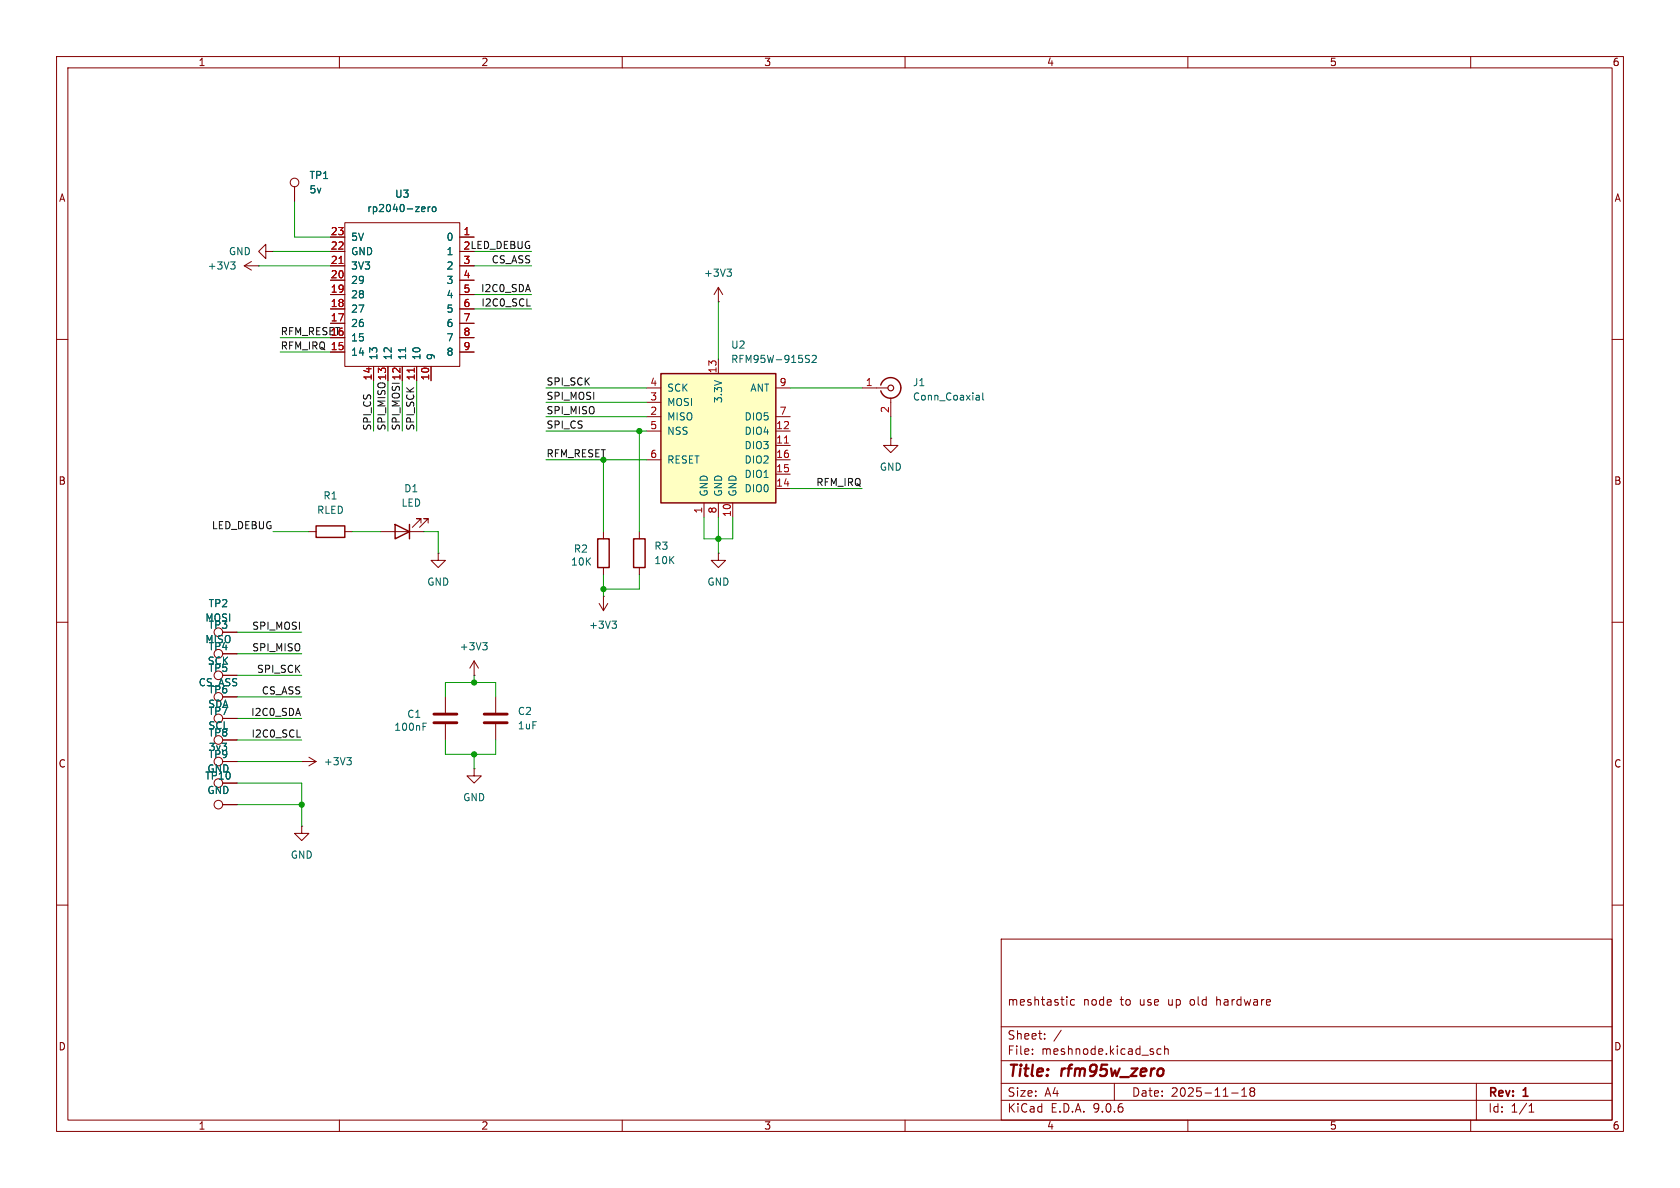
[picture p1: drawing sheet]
<svg xmlns="http://www.w3.org/2000/svg" width="297mm" height="210mm" viewBox="0 0 297 210" stroke-linecap="round" stroke-linejoin="round" font-family="sans-serif">
<g fill="none" stroke="#840000" stroke-width=".18">
<path d="M10 10h277v190h-277zM12 12h273v186h-273zM60 10v2M110 10v2M160 10v2M210 10v2M260 10v2M52.1 33v2.6M61 39.4h20.3v25.4h-20.3zM43.2 47h2.5M43.2 47l1.2 .8M44.4 46.2l-1.2 .8"/>
<path d="M45.7 47h.1M47 44.5v-1.3l-1.3 1.3 1.3 1.2v-1.2h1.3M48.3 44.5h.1M58.4 41.9h2.6M58.4 44.5h2.6M58.4 47h2.6M58.4 49.5h2.6M58.4 52.1h2.6M58.4 54.6h2.6M58.4 57.2h2.6M58.4 59.7h2.6M81.3 41.9h2.5"/>
<path d="M81.3 47h2.5M81.3 49.5h2.5M81.3 52.1h2.5M81.3 54.6h2.5M81.3 57.2h2.5M81.3 59.7h2.5M127 53.3h.1M127 50.8l-.8 1.3M127 50.8l.8 1.3M127 50.8v2.5M10 60h2M58.4 62.2h2.6"/>
<path d="M66 64.8v2.5M68.6 64.8v2.5M71.1 64.8v2.5M73.7 64.8v2.5M76.2 64.8v2.5M81.3 62.2h2.5M152.4 68.6h4.6M157.5 77.5v1.2h1.2l-1.2 1.3-1.3-1.3h1.3M157.5 77.5h.1M157.5 70.4v3.3M285 60h2M54.6 94h1.3"/>
<path d="M61 94h1.2M67.3 94h7.6M74.4 92.5v-.8h-.7h.7l-1.5 1.5M75.7 92.5v-.8h-.8h.8l-1.5 1.5M77.5 97.8v1.3h1.2l-1.2 1.2-1.3-1.2h1.3M77.5 97.8h.1M106.7 94v1.3M10 110h2M39.4 111.8h2.5M39.4 115.6h2.5M39.4 119.4h2.5M105.9 106.7l.8 1.3"/>
<path d="M106.7 105.4h.1M106.7 100.3v1.3M106.7 105.4v2.6M107.4 106.7l-.7 1.3M285 110h2M39.4 123.2h2.5M39.4 127h2.5M39.4 134.6h2.5M39.4 130.8h2.5M39.4 138.4h2.5M53.3 134.6h.1M53.3 134.6h2.6"/>
<path d="M54.6 133.9l1.3 .7M55.9 134.6l-1.3 .8M39.4 142.2h2.5M53.3 146.1v1.2h1.3l-1.3 1.3-1.2-1.3h1.2M53.3 146.1h.1M10 160h2M177 166h108v32h-108zM190 176.8l-.5-.1-.3 .3v.4l.2 .2h.6M285 160h2M60 198v2M110 198v2M160 198v2"/>
<path d="M177 194.5h108M177 191.5h108M177 187.5h108M177 181.5h108M182.5 186.3v.1M182.5 185.5v.1M184.7 183.6v.1M184.7 182.8v.1M187.6 182.1l-1.3 2M197 191.5v3M205.2 185.5l-.4-.1-.3 .3v.4l.2 .2h.5M205.9 185.5l.2-.1 .4 .1v.9"/>
<path d="M205.9 184.9v1.5M210 198v2M217.7 193.2h1.2M219.5 193.8h.9M219.5 192.7l.5-.4v1.5M221.2 192.9l-.2 .3v.5l.2 .1 .5-.1 .1-.2-.1-.4-.2-.2M221.2 192.9l-.2-.2 .2-.4 .5 .1 .1 .2-.3 .3M221.2 192.9h.3M260 198v2M261 191.5v6.5M270.3 196.6h.9M270.3 195.5l.4-.4v1.5"/>
<circle cx="52.1" cy="32.3" r=".76"/>
<circle cx="38.6" cy="115.6" r=".76"/>
<circle cx="38.6" cy="119.4" r=".76"/>
<circle cx="38.6" cy="111.8" r=".76"/>
<circle cx="38.6" cy="127" r=".76"/>
<circle cx="38.6" cy="138.4" r=".76"/>
<circle cx="38.6" cy="123.2" r=".76"/>
<circle cx="38.6" cy="134.6" r=".76"/>
<circle cx="38.6" cy="130.8" r=".76"/>
<circle cx="38.6" cy="142.2" r=".76"/>
</g>
<path d="M205.6 189.1v.7" fill="none" stroke="#840000" stroke-width=".4"/>
<path d="M155.7 68.1a1.82 1.82 0 0 1 2-1.3 1.82 1.82 0 0 1 1.6 1.8M159.3 68.6a1.81 1.81 0 0 1-1.6 1.8 1.81 1.81 0 0 1-2-1.3M55.9 93h5.1v2h-5.1zM69.8 92.7l2.6 1.3-2.6 1.3zM72.4 92.7v2.6M105.7 95.3h2v5h-2z" fill="none" stroke="#840000" stroke-width=".25"/>
<g fill="none" stroke="#006464" stroke-width=".18">
<path d="M74.7 36.6h.4v.3l-.6 .1M75.1 37.3l-.4 .1M75.7 36.6v.8M76 36.6l-.3 .2M76.5 36.7l.2-.1 .3 .1 .1 .5-.1 .1-.3 .1-.2-.1zM40.8 46.3h.8l-.5 .5M41.3 46.8l.3 .2v.3l-.3 .3M128.5 47.6h.8l-.4 .5M129.1 48.1l.2 .2v.3l-.2 .2M71.7 61.5v.7M172.7 69.9h.3l.1 .2v.6M173.1 70.7h-.4"/>
<path d="M173.1 70.2h-.4M173.7 69.5v1l.2 .2M108.2 109.8h.8l-.4 .5M108.7 110.3l.3 .2v.3l-.3 .3M61.3 133.9h.8l-.4 .5M61.9 134.4l.2 .3v.3l-.2 .2"/>
</g>
<path d="M59.9 46.6h.8M73.2 65.1v.7" fill="none" stroke="#a90000" stroke-width=".18"/>
<circle cx="157.5" cy="68.6" r=".51" fill="none" stroke="#840000" stroke-width=".2"/>
<path d="M116.8 66h20.4v22.9h-20.4z" fill="#ffffc2"/>
<path d="M116.8 66h20.4v22.9h-20.4zM112 95.3h2v5h-2z" fill="none" stroke="#840000" stroke-width=".25"/>
<g fill="none" stroke="#840000" stroke-width=".18">
<path d="M52.1 33v2.6M58.4 41.9h2.6M58.4 44.5h2.6M58.4 47h2.6M58.4 49.5h2.6M58.4 52.1h2.6M58.4 54.6h2.6M58.4 57.2h2.6M58.4 59.7h2.6M81.3 41.9h2.5M81.3 47h2.5M81.3 49.5h2.5"/>
<path d="M81.3 52.1h2.5M81.3 54.6h2.5M81.3 57.2h2.5M81.3 59.7h2.5M58.4 62.2h2.6M66 64.8v2.5M68.6 64.8v2.5M71.1 64.8v2.5M73.7 64.8v2.5M76.2 64.8v2.5M81.3 62.2h2.5M114.3 68.6h2.5"/>
<path d="M114.3 71.1h2.5M114.3 73.7h2.5M114.3 76.2h2.5M127 63.5v2.5M137.2 68.6h2.5M137.2 73.7h2.5M137.2 76.2h2.5M137.2 78.7h2.5M113 94v1.3M114.3 81.3h2.5M124.5 88.9v2.5M127 97.8v1.3h1.3l-1.3 1.2-1.3-1.2h1.3"/>
<path d="M127 97.8h.1M127 88.9v2.5M129.5 88.9v2.5M137.2 81.3h2.5M137.2 83.8h2.5M137.2 86.4h2.5M39.4 111.8h2.5M39.4 115.6h2.5M39.4 119.4h2.5M83.8 119.4h.1M83.8 116.8l-.7 1.3M83.8 116.8l.8 1.3"/>
<path d="M83.8 116.8v2.6M113 100.3v1.3M39.4 123.2h2.5M39.4 127h2.5M39.4 134.6h2.5M39.4 130.8h2.5M39.4 138.4h2.5M78.7 123.2v2.8M78.7 128v2.8M83.8 135.9v1.3h1.3l-1.3 1.2-1.3-1.2h1.3M83.8 135.9h.1M87.6 123.2v2.8"/>
<path d="M87.6 128v2.8M39.4 142.2h2.5"/>
</g>
<path d="M59.9 46.6h.8M73.2 65.1v.7M138.7 78.3h.7" fill="none" stroke="#a90000" stroke-width=".18"/>
<g fill="none" stroke="#006464" stroke-width=".18">
<path d="M74.7 36.6h.4v.3l-.6 .1M75.1 37.3l-.4 .1M75.7 36.6v.8M76 36.6l-.3 .2M76.5 36.7l.2-.1 .3 .1 .1 .5-.1 .1-.3 .1-.2-.1zM71.7 61.5v.7M142.6 63.4l.4 .1 .1 .3-.2 .3h-.3M142.6 62.8l.5 .1M143.6 62.9l.5-.1 .2 .4-.8 .9h.8M85.3 113.6h.8l-.4 .5M85.9 114.1l.2 .2v.3l-.2 .3M74.8 128.4h.4"/>
<path d="M74.8 127.8h.6"/>
</g>
<path d="M76.7 126.2h4.1M76.7 127.8h4.1M85.6 126.2h4.1M85.6 127.8h4.1" fill="none" stroke="#840000" stroke-width=".51"/>
<path d="M93.2 54.1h.6M52.5 130.3h.6" fill="none" stroke="#0f0f0f" stroke-width=".18"/>
<g fill="none" stroke="#009600" stroke-width=".18">
<path d="M52.1 35.6v6.3h6.3M45.7 47h12.7M48.3 44.5h10.1M49.5 59.7h8.9M83.8 44.5h10.2M83.8 47h10.2M83.8 54.6h10.2M83.8 52.1h10.2M127 53.3v10.2M49.5 62.2h8.9M66 67.3v8.9M68.6 67.3v8.9"/>
<path d="M71.1 67.3v8.9M73.7 67.3v8.9M96.5 76.2h17.8M96.5 73.7h17.8M96.5 68.6h17.8M96.5 71.1h17.8M113 76.2v17.8M139.7 68.6h12.7M157.5 73.7v3.8M48.3 94h6.3M62.2 94h5.1M74.9 94h2.6v3.8"/>
<path d="M96.5 81.3h17.8M106.7 81.3v12.7M124.5 91.4v3.9h5v-3.9M127 91.4v6.4M139.7 86.4h12.7M41.9 119.4h11.4M41.9 111.8h11.4M41.9 115.6h11.4M83.8 119.4v1.3M106.7 101.6v3.8M113 101.6v2.5h-6.3M41.9 138.4h11.4v7.7"/>
<path d="M41.9 123.2h11.4M41.9 134.6h11.4M41.9 127h11.4M41.9 130.8h11.4M78.7 123.2v-2.5h8.9v2.5M78.7 130.8v2.6h8.9v-2.6M83.8 133.4v2.5M41.9 142.2h11.4"/>
</g>
<g fill="#009600" stroke="#009600" stroke-width=".18">
<circle cx="53.3" cy="142.2" r=".46"/>
<circle cx="83.8" cy="120.7" r=".46"/>
<circle cx="83.8" cy="133.4" r=".46"/>
<circle cx="106.7" cy="104.1" r=".46"/>
<circle cx="113" cy="76.2" r=".46"/>
<circle cx="127" cy="95.3" r=".46"/>
</g>
<g font-size="2.8" fill="#840000">
<text x="178" y="190.9">Title:</text>
<text x="187.7" y="190.9">rfm95w_zero</text>
</g>
<g font-size="2.1" fill="#840000">
<text x="178" y="178">meshtastic</text>
<text x="191.4" y="178">node</text>
<text x="198.1" y="178">to</text>
<text x="201.6" y="178">use</text>
<text x="206.8" y="178">up</text>
<text x="210.8" y="178">old</text>
<text x="215.6" y="178">hardware</text>
<text x="178" y="184">Sheet:</text>
<text x="178" y="186.7">File:</text>
<text x="184.1" y="186.7">meshnode.kicad_sch</text>
<text x="178" y="196.9">KiCad</text>
<text x="178" y="194.1">Size:</text>
<text x="184.7" y="194.1">A4</text>
<text x="185.7" y="196.9">E.D.A.</text>
<text x="193.3" y="196.9">9.0.6</text>
<text x="200" y="194.1">Date:</text>
<text x="207" y="194.1">2025-11-18</text>
<text x="263" y="194.3">Rev:</text>
<text x="263" y="196.9">Id:</text>
<text x="267.1" y="196.9">1/1</text>
<text x="269.4" y="194.3">1</text>
</g>
<g font-size="1.8" fill="#840000">
<text x="35" y="11.9">1</text>
<text x="85" y="11.9">2</text>
<text x="135" y="11.9">3</text>
<text x="185" y="11.9">4</text>
<text x="235" y="11.9">5</text>
<text x="285" y="11.9">6</text>
<text x="10.3" y="35.9">A</text>
<text x="285.3" y="35.9">A</text>
<text x="81.8" y="44.2">2LED_DEBUG</text>
<text x="10.3" y="85.9">B</text>
<text x="285.3" y="85.9">B</text>
<text x="10.3" y="135.9">C</text>
<text x="285.3" y="135.9">C</text>
<text x="10.3" y="185.9">D</text>
<text x="285.3" y="185.9">D</text>
<text x="35" y="199.9">1</text>
<text x="85" y="199.9">2</text>
<text x="135" y="199.9">3</text>
<text x="185" y="199.9">4</text>
<text x="235" y="199.9">5</text>
<text x="285" y="199.9">6</text>
</g>
<g font-size="1.8" fill="#006464">
<text x="54.6" y="31.9">TP1</text>
<text x="54.6" y="34.4">5v</text>
<text x="69.7" y="35.2">U3</text>
<text x="64.8" y="37.7">rp2040-zero</text>
<text x="36.6" y="47.9">+3V3</text>
<text x="40.4" y="45.3">GND</text>
<text x="62" y="42.8">5V</text>
<text x="62" y="45.3">GND</text>
<text x="62" y="47.9">3V3</text>
<text x="78.9" y="42.8">0</text>
<text x="78.9" y="45.3">1</text>
<text x="78.9" y="47.9">2</text>
<text x="62" y="50.4">29</text>
<text x="62" y="52.9">28</text>
<text x="78.9" y="50.4">3</text>
<text x="78.9" y="52.9">4</text>
<text x="124.4" y="49.1">+3V3</text>
<text x="62" y="55.5">27</text>
<text x="62" y="58">26</text>
<text x="78.9" y="55.5">5</text>
<text x="78.9" y="58">6</text>
<text x="62" y="60.6">15</text>
<text x="62" y="63.1">14</text>
<text x="66.9" y="63.8" transform="rotate(-90 66.9 63.8)">13</text>
<text x="69.4" y="63.8" transform="rotate(-90 69.4 63.8)">12</text>
<text x="72" y="63.8" transform="rotate(-90 72 63.8)">11</text>
<text x="74.5" y="63.8" transform="rotate(-90 74.5 63.8)">10</text>
<text x="77.1" y="63.8" transform="rotate(-90 77.1 63.8)">9</text>
<text x="78.9" y="60.6">7</text>
<text x="78.9" y="63.1">8</text>
<text x="129.2" y="64.4">RFM95W-915S2</text>
<text x="129.2" y="61.8">U2</text>
<text x="117.9" y="69.4">SCK</text>
<text x="117.9" y="72">MOSI</text>
<text x="127.9" y="71.4" transform="rotate(-90 127.9 71.4)">3.3V</text>
<text x="132.6" y="69.4">ANT</text>
<text x="161.3" y="68.5">J1</text>
<text x="161.3" y="71">Conn_Coaxial</text>
<text x="117.9" y="74.5">MISO</text>
<text x="117.9" y="77.1">NSS</text>
<text x="131.5" y="74.5">DIO5</text>
<text x="131.5" y="77.1">DIO4</text>
<text x="117.9" y="82.1">RESET</text>
<text x="131.5" y="79.6">DIO3</text>
<text x="131.5" y="82.1">DIO2</text>
<text x="155.4" y="83.4">GND</text>
<text x="57.1" y="88.5">R1</text>
<text x="70.9" y="89.8">LED</text>
<text x="71.4" y="87.2">D1</text>
<text x="125.3" y="87.9" transform="rotate(-90 125.3 87.9)">GND</text>
<text x="127.9" y="87.9" transform="rotate(-90 127.9 87.9)">GND</text>
<text x="130.4" y="87.9" transform="rotate(-90 130.4 87.9)">GND</text>
<text x="131.5" y="84.7">DIO1</text>
<text x="131.5" y="87.2">DIO0</text>
<text x="56" y="91">RLED</text>
<text x="100.8" y="100.2">10K</text>
<text x="101.4" y="97.9">R2</text>
<text x="115.6" y="97.4">R3</text>
<text x="115.6" y="99.9">10K</text>
<text x="36.8" y="107.5">TP2</text>
<text x="75.4" y="103.7">GND</text>
<text x="125" y="103.7">GND</text>
<text x="36.2" y="110.1">MOSI</text>
<text x="36.2" y="113.9">MISO</text>
<text x="36.8" y="111.4">TP3</text>
<text x="104" y="111.4">+3V3</text>
<text x="36.6" y="117.7">SCK</text>
<text x="36.8" y="119">TP5</text>
<text x="36.8" y="115.2">TP4</text>
<text x="81.2" y="115.2">+3V3</text>
<text x="35" y="121.5">CS_ASS</text>
<text x="36.7" y="125.3">SDA</text>
<text x="36.8" y="122.8">TP6</text>
<text x="36.8" y="129.1">SCL</text>
<text x="36.8" y="130.4">TP8</text>
<text x="36.8" y="126.6">TP7</text>
<text x="69.6" y="129.4">100nF</text>
<text x="71.9" y="127.1">C1</text>
<text x="91.4" y="126.6">C2</text>
<text x="91.4" y="129.1">1uF</text>
<text x="36.6" y="136.8">GND</text>
<text x="36.8" y="134.2">TP9</text>
<text x="36.8" y="132.9">3v3</text>
<text x="57.2" y="135.5">+3V3</text>
<text x="36.2" y="138">TP10</text>
<text x="36.6" y="140.6">GND</text>
<text x="81.8" y="141.8">GND</text>
<text x="51.3" y="152">GND</text>
</g>
<g font-size="1.8" fill="#a90000">
<text x="58.4" y="41.7">23</text>
<text x="81.8" y="41.7">1</text>
<text x="58.4" y="44.2">22</text>
<text x="58.4" y="46.7">21</text>
<text x="81.8" y="46.7">3</text>
<text x="81.8" y="44.2">2</text>
<text x="58.4" y="49.3">20</text>
<text x="58.4" y="51.8">19</text>
<text x="81.8" y="49.3">4</text>
<text x="81.8" y="51.8">5</text>
<text x="58.4" y="54.4">18</text>
<text x="58.4" y="56.9">17</text>
<text x="58.4" y="59.4">16</text>
<text x="81.8" y="54.4">6</text>
<text x="81.8" y="56.9">7</text>
<text x="81.8" y="59.4">8</text>
<text x="58.4" y="62">15</text>
<text x="81.8" y="62">9</text>
<text x="65.8" y="67.4" transform="rotate(-90 65.8 67.4)">14</text>
<text x="68.3" y="67.4" transform="rotate(-90 68.3 67.4)">13</text>
<text x="70.9" y="67.4" transform="rotate(-90 70.9 67.4)">12</text>
<text x="73.4" y="67.4" transform="rotate(-90 73.4 67.4)">11</text>
<text x="75.9" y="67.4" transform="rotate(-90 75.9 67.4)">10</text>
<text x="114.9" y="68.3">4</text>
<text x="114.9" y="70.9">3</text>
<text x="126.7" y="66.1" transform="rotate(-90 126.7 66.1)">13</text>
<text x="137.7" y="68.3">9</text>
<text x="153" y="68.3">1</text>
<text x="114.9" y="73.4">2</text>
<text x="114.9" y="75.9">5</text>
<text x="137.1" y="75.9">12</text>
<text x="137.7" y="73.4">7</text>
<text x="157.2" y="73.1" transform="rotate(-90 157.2 73.1)">2</text>
<text x="114.9" y="81">6</text>
<text x="137.1" y="78.5">11</text>
<text x="137.1" y="81">16</text>
<text x="137.1" y="83.6">15</text>
<text x="137.1" y="86.1">14</text>
<text x="124.2" y="90.9" transform="rotate(-90 124.2 90.9)">1</text>
<text x="126.7" y="90.9" transform="rotate(-90 126.7 90.9)">8</text>
<text x="129.3" y="91.5" transform="rotate(-90 129.3 91.5)">10</text>
</g>
<g font-size="1.8" fill="#0f0f0f">
<text x="86.8" y="46.6">CS_ASS</text>
<text x="84.9" y="51.7">I2C0_SDA</text>
<text x="49.5" y="59.3">RFM_RESET</text>
<text x="85" y="54.3">I2C0_SCL</text>
<text x="49.5" y="61.9">RFM_IRQ 15</text>
<text x="96.5" y="70.8">SPI_MOSI</text>
<text x="96.5" y="68.2">SPI_SCK</text>
<text x="65.7" y="76.2" transform="rotate(-90 65.7 76.2)">SPI_CS</text>
<text x="68.2" y="76.2" transform="rotate(-90 68.2 76.2)">SPI_MISO 13</text>
<text x="70.8" y="76.2" transform="rotate(-90 70.8 76.2)">SPI_MOSI 12</text>
<text x="73.3" y="76.2" transform="rotate(-90 73.3 76.2)">SPI_SCK</text>
<text x="96.5" y="75.9">SPI_CS</text>
<text x="96.5" y="73.3">SPI_MISO</text>
<text x="144.2" y="86">RFM_IRQ</text>
<text x="37.4" y="93.6">LED_DEBUG</text>
<text x="44.5" y="111.4">SPI_MOSI</text>
<text x="44.5" y="115.2">SPI_MISO</text>
<text x="45.3" y="119">SPI_SCK</text>
<text x="46.2" y="122.8">CS_ASS</text>
<text x="44.3" y="126.7">I2C0_SDA</text>
<text x="44.4" y="130.5">I2C0_SCL</text>
</g>
<text font-size="1.8" fill="#009600" x="96.5" y="80.9">RFM_RESET</text>
</svg>
